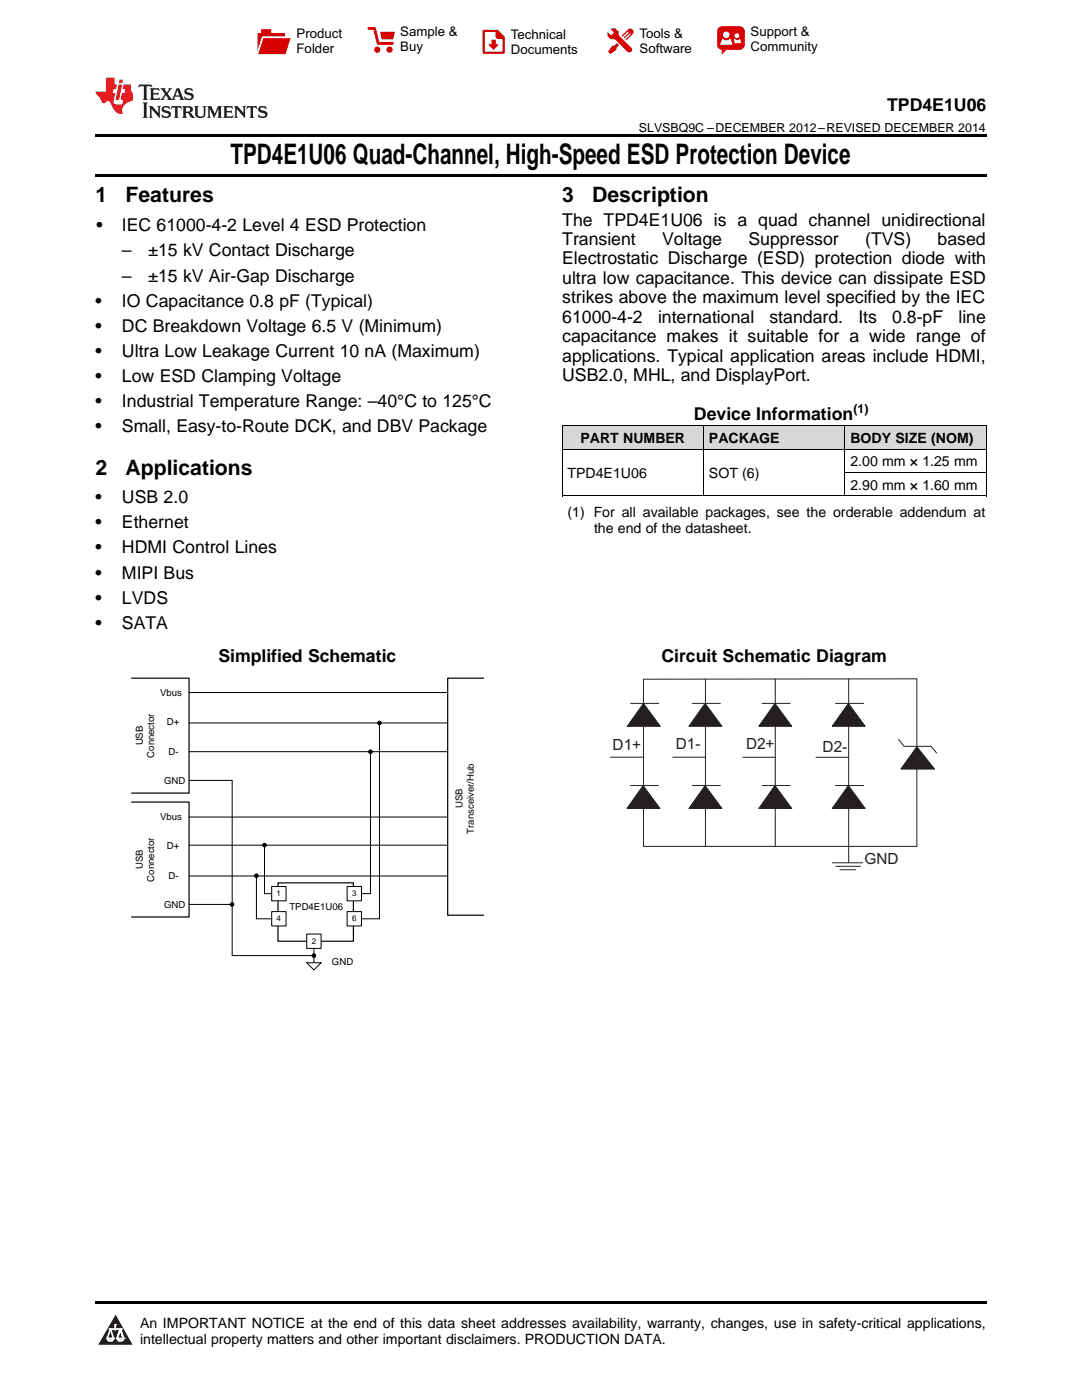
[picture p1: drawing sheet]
<svg xmlns="http://www.w3.org/2000/svg" width="216mm" height="279mm" viewBox="0 0 216 279" stroke-linecap="round" stroke-linejoin="round" font-family="sans-serif">
<g fill="#d8d8d8">
<path d="M112.2 85.1h28.2v4.6h-28.2z"/>
<path d="M140.4 85.1h28.2v4.6h-28.2z"/>
<path d="M168.6 85.1h28.2v4.6h-28.2z"/>
</g>
<path d="M23.1 262.4l3.4 6h-6.9z" fill="#231f20"/>
<path d="M21.4 267.1h1.2l-.3 .5h-.3a.55 .55 0 0 1-.6-.5z" fill-rule="evenodd" fill="#fff"/>
<path d="M21.4 267.1h1.2l-.3 .5h-.3a.55 .55 0 0 1-.6-.5z" fill="none" stroke="#231f20" stroke-width=".34"/>
<path d="M21.4 267.1l1.2 .1-.3 .4h-.5z" fill="none" stroke="#fff" stroke-width=".34"/>
<path d="M23 265.3h.1" fill="none" stroke="#fff" stroke-width=".34"/>
<path d="M23 264.4v.9z" fill="#fff"/>
<path d="M23 264.4v.9z" fill="none" stroke="#fff" stroke-width=".34"/>
<circle cx="23" cy="264.4" r=".17" fill="#fff"/>
<path d="M21.9 265.2h.1" fill="none" stroke="#fff" stroke-width=".34"/>
<path d="M21.9 265.2h2.3z" fill="#fff"/>
<path d="M21.9 265.2h2.3z" fill="none" stroke="#fff" stroke-width=".34"/>
<circle cx="24.2" cy="265.2" r=".17" fill="#fff"/>
<path d="M23.3 267.1h.1" fill="none" stroke="#fff" stroke-width=".34"/>
<path d="M24 265.2l-.7 1.9z" fill="#fff"/>
<path d="M24 265.2l-.7 1.9z" fill="none" stroke="#fff" stroke-width=".34"/>
<path d="M24 265.2l.7 1.9z" fill="#fff"/>
<path d="M24 265.2l.7 1.9z" fill="none" stroke="#fff" stroke-width=".34"/>
<path d="M24.6 267.1h.1" fill="none" stroke="#fff" stroke-width=".34"/>
<circle cx="21.4" cy="267.1" r=".17" fill="#fff"/>
<path d="M22.1 265.2l-.7 1.9z" fill="#fff"/>
<path d="M22.1 265.2l-.7 1.9z" fill="none" stroke="#fff" stroke-width=".34"/>
<path d="M22.1 265.2l.5 1.9z" fill="#fff"/>
<path d="M22.1 265.2l.5 1.9z" fill="none" stroke="#fff" stroke-width=".34"/>
<circle cx="22.6" cy="267.1" r=".17" fill="#fff"/>
<path d="M23.4 267.1h1.3a.65 .65 0 0 1-.7 .5 .65 .65 0 0 1-.6-.5z" fill-rule="evenodd" fill="#fff"/>
<path d="M23.4 267.1h1.3a.65 .65 0 0 1-.7 .5 .65 .65 0 0 1-.6-.5z" fill="none" stroke="#231f20" stroke-width=".34"/>
<path d="M23.4 267.1h1.3l-.4 .5h-.6z" fill="none" stroke="#fff" stroke-width=".34"/>
<path d="M23.3 267.1h.1" fill="none" stroke="#fff" stroke-width=".34"/>
<circle cx="24.7" cy="267.1" r=".17" fill="#fff"/>
<path d="M19 259.7h177.8v.5h-177.8z" fill="#000"/>
<path d="M55.5 176.2h15v11.6h-15z" fill="none" stroke="#000" stroke-width=".24"/>
<path d="M54.2 181.9h2.9v2.9h-2.9z" fill-rule="evenodd" fill="#fff"/>
<path d="M54.2 181.9h2.9v2.9h-2.9z" fill="none" stroke="#000" stroke-width=".2"/>
<path d="M69.3 181.9h2.8v2.9h-2.8z" fill-rule="evenodd" fill="#fff"/>
<path d="M69.3 181.9h2.8v2.9h-2.8z" fill="none" stroke="#000" stroke-width=".2"/>
<path d="M61.2 186.4h2.9v2.9h-2.9z" fill-rule="evenodd" fill="#fff"/>
<g fill="none" stroke="#000" stroke-width=".2">
<path d="M37.7 138.2h51.6M37.7 144.3h51.6M37.7 150h51.6M37.7 155.7h8.6v35h16.3M75.7 144.3v39.1h-3.6M37.7 163.1h51.6M37.7 168.7h51.6M37.7 174.8h51.6M51.2 174.8v8.6h3M37.7 180.5h8.6M61.2 186.4h2.9v2.9h-2.9zM61.2 192.1h2.9l-1.5 1.5z"/>
<path d="M62.6 189.3v2.8"/>
<circle cx="75.7" cy="144.3" r=".36"/>
<circle cx="51.2" cy="174.8" r=".36"/>
<circle cx="46.3" cy="180.5" r=".36"/>
<circle cx="62.6" cy="190.7" r=".36"/>
</g>
<path d="M26.3 135.3h11.4v23h-11.4M96.5 135.3h-7.2v47.3h7.2M26.3 160.1h11.4v22.9h-11.4" fill="none" stroke="#000" stroke-width=".24"/>
<g fill="#000">
<circle cx="75.7" cy="144.3" r=".36"/>
<circle cx="51.2" cy="174.8" r=".36"/>
<circle cx="46.3" cy="180.5" r=".36"/>
<circle cx="62.6" cy="190.7" r=".36"/>
</g>
<path d="M54.2 176.9h2.9v2.9h-2.9z" fill-rule="evenodd" fill="#fff"/>
<path d="M54.2 176.9h2.9v2.9h-2.9z" fill="none" stroke="#000" stroke-width=".2"/>
<path d="M69.3 176.9h2.8v2.9h-2.8z" fill-rule="evenodd" fill="#fff"/>
<g fill="none" stroke="#000" stroke-width=".2">
<path d="M73.9 150v28.3h-1.8M52.8 169v9.3h1.4M69.3 176.9h2.8v2.9h-2.8z"/>
<circle cx="73.9" cy="150" r=".36"/>
<circle cx="52.8" cy="168.7" r=".36"/>
</g>
<g fill="#000">
<circle cx="73.9" cy="150" r=".36"/>
<circle cx="52.8" cy="168.7" r=".36"/>
</g>
<g fill="none" stroke="#231f20" stroke-width=".2">
<path d="M128.4 135.5h54.5v33.4h-54.5zM140.8 135.5v33.4M154.7 135.5v33.4M169.3 135.5v36.7M121.8 151.1h6.7M125.8 140.4h5.6M134.3 151.1h6.5M148.2 151.1h6.5M162.8 151.1h6.5M179.3 147.6l1.1 1.3h5.4l1.1 1.4M166.1 172.2h6M166.8 172.9h4.9"/>
<path d="M167.6 173.6h3.1"/>
</g>
<path d="M128.4 140.4l3.4 4.5h-6.6z" fill="#231f20"/>
<path d="M128.4 140.4l3.4 4.5h-6.6z" fill="none" stroke="#231f20" stroke-width=".2"/>
<path d="M182.9 149l3.6 4.5h-6.7z" fill="#231f20"/>
<path d="M138.1 140.4h5.6M182.9 149l3.6 4.5h-6.7z" fill="none" stroke="#231f20" stroke-width=".2"/>
<path d="M140.7 140.4l3.4 4.5h-6.6z" fill="#231f20"/>
<path d="M140.7 140.4l3.4 4.5h-6.6zM152.1 140.4h5.6" fill="none" stroke="#231f20" stroke-width=".2"/>
<path d="M154.6 140.4l3.4 4.5h-6.6z" fill="#231f20"/>
<path d="M154.6 140.4l3.4 4.5h-6.6zM166.7 140.4h5.6" fill="none" stroke="#231f20" stroke-width=".2"/>
<path d="M169.3 140.4l3.3 4.5h-6.5z" fill="#231f20"/>
<path d="M166.7 156.8h5.6M169.3 140.4l3.3 4.5h-6.5z" fill="none" stroke="#231f20" stroke-width=".2"/>
<path d="M169.3 156.8l3.3 4.5h-6.5z" fill="#231f20"/>
<path d="M152.1 156.8h5.6M169.3 156.8l3.3 4.5h-6.5z" fill="none" stroke="#231f20" stroke-width=".2"/>
<path d="M154.6 156.8l3.4 4.5h-6.6z" fill="#231f20"/>
<path d="M138.1 156.8h5.6M154.6 156.8l3.4 4.5h-6.6z" fill="none" stroke="#231f20" stroke-width=".2"/>
<path d="M140.7 156.8l3.4 4.5h-6.6z" fill="#231f20"/>
<path d="M125.8 156.8h5.6M140.7 156.8l3.4 4.5h-6.6z" fill="none" stroke="#231f20" stroke-width=".2"/>
<path d="M128.3 156.8l3.4 4.5h-6.6z" fill="#231f20"/>
<path d="M128.3 156.8l3.4 4.5h-6.6z" fill="none" stroke="#231f20" stroke-width=".2"/>
<path d="M112.2 99h84.6M112.2 89.7h84.6M112.2 85h84.6M112.2 85.1v13.9M140.4 85.1v13.9M168.6 85.1v13.9M168.6 94.3h28.2M196.8 85.1v13.9" fill="none" stroke="#000" stroke-width=".2"/>
<path d="M19 34.8h177.8v.5h-177.8zM19 26.8h177.8v.6h-177.8z" fill="#000"/>
<path d="M27.7 16.9l-.1 .6 .6-.3h.5v.2v2.2l-.2 .4h1l-.2-.4v-2.2v-.2h.5l.6 .3-.2-.6zM29.9 17.6l.2 .4v1.6l-.2 .4h1.9l.1-.6a1.09 1.09 0 0 1-1.3 .1v-.6h.6l.4 .2v-.7l-.2 .2h-.8v-.6l.2-.1a1.01 1.01 0 0 1 1 .3l-.1-.6zM32 17.6l.9 1.2-1 1.2h.9l-.2-.3 .5-.7 .5 .7-.3 .3h1.7l-.2-.3 .1-.4h1l.1 .4-.2 .3h1l-.3-.4-.7-2h-.5l-1 2.2-.8-1.1 .9-1.1h-.9l.2 .2-.4 .7-.4-.7 .2-.2zM35.4 18l.4 1h-.8zM37 17.7a.66 .66 0 0 0-.2 .8 .66 .66 0 0 0 .6 .4l.7 .2 .1 .2a.8 .8 0 0 1-.7 .4 .8 .8 0 0 1-.7-.5l.1 .8 .2-.2a.94 .94 0 0 0 1.1 .1 .94 .94 0 0 0 .4-.9 1.48 1.48 0 0 0-1.3-.6v-.4a1.1 1.1 0 0 1 1.2 .2l-.2-.6-.2 .1-.5-.1zM28.5 20.4l.2 .4v2.3l-.2 .4h1l-.2-.4v-2.3l.2-.4zM29.7 21.2l.2 .4v1.5l-.2 .4h.8l-.3-.4 .1-1.3 1.6 1.8v-2l.2-.4h-.7l.2 .2v1.1l-1.2-1.3zM32.5 21.3a.66 .66 0 0 0-.2 .8 .66 .66 0 0 0 .6 .4l.6 .2 .2 .2a.8 .8 0 0 1-.8 .4 .8 .8 0 0 1-.7-.5l.2 .7 .2-.1a.94 .94 0 0 0 1 .1 .94 .94 0 0 0 .5-1 1.47 1.47 0 0 0-1.3-.6l-.1-.3a1.1 1.1 0 0 1 1.3 .2l-.2-.6-.2 .1-.5-.2zM34.3 21.2l-.2 .6a.64 .64 0 0 1 .8-.3v1.6l-.2 .4h1l-.3-.4 .1-1.6a.66 .66 0 0 1 .8 .3l-.2-.6zM36.3 21.2l.3 .4v1.5l-.3 .4h1l-.2-.2v-.7h.5l.1 .1a.8 .8 0 0 0 1.2 .7l-1-1a.62 .62 0 0 0 .6-.5 .62 .62 0 0 0-.6-.7zM37.1 21.5h.1a.48 .48 0 0 1 .6 0 .48 .48 0 0 1 .1 .6l-.2 .1-.6 .1zM38.7 21.2l.2 .2a2.29 2.29 0 0 0 .4 2 1.05 1.05 0 0 0 1.7-.7v-1.3l.2-.2h-.8l.2 .4v1.1a.61 .61 0 0 1-.6 .6 .61 .61 0 0 1-.6-.6v-1.1l.3-.4zM41.3 21.2l.3 .4v1.5l-.3 .4h.8l-.2-.4v-1.4l.8 1.9 .9-1.9v1.4l-.2 .4h.9l-.2-.4v-1.5l.2-.4h-.8l-.7 1.5-.6-1.5zM44.5 21.2l.2 .4v1.5l-.2 .4h1.9l.2-.6a1.1 1.1 0 0 1-1.4 .2v-.7h.6l.4 .2v-.6l-.2 .1-.8 .1v-.6l.2-.1a1.02 1.02 0 0 1 1.1 .2l-.2-.5zM46.7 21.2l.2 .4v1.5l-.2 .4h.8l-.3-.4 .1-1.3 1.6 1.8v-2l.2-.4h-.7l.2 .2v1.1l-1.2-1.3zM49.3 21.2l-.1 .6a.64 .64 0 0 1 .8-.3v1.6l-.3 .4h1l-.2-.4v-1.6a.66 .66 0 0 1 .8 .3l-.1-.6zM51.7 21.3a.66 .66 0 0 0-.2 .7 .66 .66 0 0 0 .7 .5l.6 .2 .1 .2a.8 .8 0 0 1-.7 .4 .8 .8 0 0 1-.7-.5l.1 .7 .2-.1a.94 .94 0 0 0 1.1 .1 .94 .94 0 0 0 .4-1 1.48 1.48 0 0 0-1.2-.6l-.1-.3a1.1 1.1 0 0 1 1.2 .2l-.2-.6-.1 .1-.6-.2z" fill="#231f20"/>
<path d="M21.1 15.5v2.8h-2v.4l.9 .9a.96 .96 0 0 0 1 1 .59 .59 0 0 1 .5-.4 .59 .59 0 0 1 .5 .3l.4 .8a1.61 1.61 0 0 0 2.1 1.3 1.63 1.63 0 0 1 1.1-2.2l.9-.3v-1.5a1.6 1.6 0 0 1-.4-1.7h-1.4l-.2 .9h.5l-.2 .8h-.5l-.2 1v.3h.5l-.2 .9h-.7a.74 .74 0 0 1-1-.6l.3-1.6h-.5l.2-.8h.5l.1-.9h-.4v-1.4zM23.7 16.9l-.7 3h.8l.6-3zM23.8 15.9l-.1 .7h.7l.2-.7z" fill="#ee1d23"/>
<g fill="#d60000">
<path d="M52.1 5.8h2v.8h2.8v4.2h-5.5v-4.2h.7z" fill-rule="evenodd"/>
<path d="M52.4 7.5h5.6l-1 3.3h-5.6z" fill-rule="evenodd"/>
</g>
<path d="M52.4 7.4h5.7l-.1 .1h-5.5l-1.1 3.3z" fill-rule="evenodd" fill="#fff"/>
<path d="M52.4 7.4h5.7l-.1 .1h-5.5l-1.1 3.3z" fill="none" stroke="#fff" stroke-width=".2"/>
<path d="M73.6 5.7h1.1l.7 2.9h2.9" fill="none" stroke="#d60000" stroke-width=".55"/>
<g fill="#d60000">
<path d="M75.8 6.3h3l-.4 1.6h-2.2z" fill-rule="evenodd"/>
<circle cx="75.3" cy="9.9" r=".62"/>
<circle cx="77.7" cy="9.9" r=".62"/>
</g>
<path d="M96.5 6.2h2.7l1.3 1.2v3.1h-4z" fill="none" stroke="#d60000" stroke-width=".44"/>
<g fill="#d60000">
<path d="M98.1 7.9h.8v1h.5l-.9 1.1-1-1v-.1h.6z" fill-rule="evenodd"/>
<path d="M98.9 6.2h.3l1.3 1.2v.4h-1.3l-.3-.4z" fill-rule="evenodd"/>
<path d="M121.9 5.7h.8l.7 .6 .1 .7 2.5 2.5-.8 .8-2.3-2.3-1.1-.2-.6-.6v-.8l.7 .6 .5-.4v-.2l-.5-.5z" fill-rule="evenodd"/>
<path d="M122.2 9.1h.4l.5-.5 .4 .4-.5 .5v.4l-1.2 .9-.5-.5z" fill-rule="evenodd"/>
<path d="M125.3 5.9a.67 .67 0 0 1 .9 0 .67 .67 0 0 1 0 .9z" fill-rule="evenodd"/>
<path d="M125.3 5.9l.9 .9-1.2 1.2h-.2v-.2l1-.9v-.2h-.2l-.9 1h-.2v-.2l.9-1 .1-.2h-.3l-.9 1h-.2v-.2z" fill-rule="evenodd"/>
<circle cx="125.6" cy="9.9" r=".54"/>
</g>
<path d="M123.3 6.3v.7" fill="none" stroke="#d60000" stroke-width=".2"/>
<g fill="#d60000">
<path d="M143.4 5.5l.6-.2h3.6a.95 .95 0 0 1 1 .9v2.8a.95 .95 0 0 1-1 .9h-3.6a.95 .95 0 0 1-.9-.9v-2.8z" fill-rule="evenodd"/>
<path d="M144 9.9h.9l-.7 .9h-.2z" fill-rule="evenodd"/>
</g>
<g fill="#fff">
<path d="M146.6 8.6h1.3z"/>
<path d="M144.1 7.8h.3l.1 .2h.8l.2-.2h.3l.4 1.1h-2.5z" fill-rule="evenodd"/>
<path d="M146.4 7.8h.3l.1 .2h.5l.2-.2h.2l.2 .8h-1.3z" fill-rule="evenodd"/>
<circle cx="144.9" cy="6.9" r=".65"/>
<circle cx="147" cy="7.1" r=".48"/>
</g>
<text font-size="5.6" x="46" y="32.8">TPD4E1U06 Quad-Channel, High-Speed ESD Protection Device</text>
<g font-size="4.2">
<text x="19" y="40.4">1</text>
<text x="25" y="40.4">Features</text>
<text x="112.2" y="40.4">3</text>
<text x="118.2" y="40.4">Description</text>
<text x="19" y="94.7">2</text>
<text x="25" y="94.7">Applications</text>
</g>
<g font-size="3.5">
<text x="177" y="22.2">TPD4E1U06</text>
<text x="19.2" y="46.1">•</text>
<text x="24.3" y="46.1">IEC 61000-4-2 Level 4 ESD Protection</text>
<text x="112.2" y="45">The TPD4E1U06 is a quad channel unidirectional</text>
<text x="24.3" y="51.2">–</text>
<text x="29.6" y="51.2">±15 kV Contact Discharge</text>
<text x="112.2" y="48.9">Transient</text>
<text x="112.2" y="52.8">Electrostatic Discharge (ESD) protection diode with</text>
<text x="132.1" y="48.9">Voltage</text>
<text x="149.3" y="48.9">Suppressor</text>
<text x="172.6" y="48.9">(TVS)</text>
<text x="187.1" y="48.9">based</text>
<text x="24.3" y="56.2">–</text>
<text x="29.6" y="56.2">±15 kV Air-Gap Discharge</text>
<text x="112.2" y="56.7">ultra low capacitance. This device can dissipate ESD</text>
<text x="19" y="61.2">•</text>
<text x="24.3" y="61.2">IO Capacitance 0.8 pF (Typical)</text>
<text x="112.2" y="60.5">strikes above the maximum level specified by the IEC</text>
<text x="112.2" y="64.4">61000-4-2</text>
<text x="131.3" y="64.4">international</text>
<text x="153.5" y="64.4">standard.</text>
<text x="171.3" y="64.4">Its</text>
<text x="178" y="64.4">0.8-pF</text>
<text x="191.2" y="64.4">line</text>
<text x="19" y="66.3">•</text>
<text x="19" y="71.3">•</text>
<text x="24.3" y="66.3">DC Breakdown Voltage 6.5 V (Minimum)</text>
<text x="24.3" y="71.3">Ultra Low Leakage Current 10 nA (Maximum)</text>
<text x="112.2" y="68.3">capacitance makes it suitable for a wide range of</text>
<text x="19" y="76.3">•</text>
<text x="24.3" y="76.3">Low ESD Clamping Voltage</text>
<text x="112.2" y="72.2">applications. Typical application areas include HDMI,</text>
<text x="112.2" y="76.1">USB2.0, MHL, and DisplayPort.</text>
<text x="19" y="81.3">•</text>
<text x="24.3" y="81.3">Industrial Temperature Range: –40°C to 125°C</text>
<text x="138.5" y="83.8">Device Information</text>
<text x="19" y="86.3">•</text>
<text x="24.3" y="86.3">Small, Easy-to-Route DCK, and DBV Package</text>
<text x="19" y="100.4">•</text>
<text x="24.3" y="100.4">USB 2.0</text>
<text x="19" y="105.4">•</text>
<text x="24.3" y="105.4">Ethernet</text>
<text x="19" y="110.5">•</text>
<text x="24.3" y="110.5">HDMI Control Lines</text>
<text x="19" y="115.5">•</text>
<text x="24.3" y="115.5">MIPI Bus</text>
<text x="19" y="120.5">•</text>
<text x="19" y="125.5">•</text>
<text x="24.3" y="120.5">LVDS</text>
<text x="24.3" y="125.5">SATA</text>
<text x="43.6" y="132.2">Simplified Schematic</text>
<text x="132" y="132.2">Circuit Schematic Diagram</text>
</g>
<g font-size="3.1" fill="#231f20">
<text x="122.2" y="149.6">D1+</text>
<text x="134.8" y="149.5">D1-</text>
<text x="148.9" y="149.5">D2+</text>
<text x="164.1" y="150">D2-</text>
<text x="172.5" y="172.5">GND</text>
</g>
<g font-size="2.8">
<text x="115.8" y="88.4">PART NUMBER</text>
<text x="141.5" y="88.4">PACKAGE</text>
<text x="169.7" y="88.4">BODY SIZE (NOM)</text>
<text x="113.2" y="95.4">TPD4E1U06</text>
<text x="141.5" y="95.4">SOT (6)</text>
<text x="169.7" y="93.1">2.00 mm × 1.25 mm</text>
<text x="169.7" y="97.8">2.90 mm × 1.60 mm</text>
<text x="113.2" y="103.3">(1) For all available packages, see the orderable addendum at</text>
<text x="118.5" y="106.4">the end of the datasheet.</text>
<text x="27.9" y="265">An IMPORTANT NOTICE at the end of this data sheet addresses availability, warranty, changes, use in safety-critical applications,</text>
<text x="27.9" y="268.2">intellectual property matters and other important disclaimers. PRODUCTION DATA.</text>
</g>
<g font-size="2.6">
<text x="59.2" y="7.6">Product</text>
<text x="59.2" y="10.6">Folder</text>
<text x="79.9" y="7.3">Sample &amp;</text>
<text x="79.9" y="10.2">Buy</text>
<text x="101.9" y="7.8">Technical</text>
<text x="101.9" y="10.8">Documents</text>
<text x="127.6" y="7.6">Tools &amp;</text>
<text x="127.6" y="10.6">Software</text>
<text x="149.8" y="7.2">Support &amp;</text>
<text x="149.8" y="10.2">Community</text>
</g>
<g font-size="2.5">
<text x="127.5" y="26.3">SLVSBQ9C –DECEMBER 2012–REVISED DECEMBER 2014</text>
<text x="170.3" y="82.4">(1)</text>
</g>
<g font-size="1.9">
<text x="32" y="138.9">Vbus</text>
<text x="28.5" y="148.8" transform="rotate(-90 28.5 148.8)">USB</text>
<text x="33.3" y="144.7">D+</text>
<text x="30.8" y="151.2" transform="rotate(-90 30.8 151.2)">Connector</text>
<text x="33.6" y="150.7">D-</text>
<text x="32.7" y="156.5">GND</text>
<text x="92.3" y="161.3" transform="rotate(-90 92.3 161.3)">USB</text>
<text x="32" y="163.7">Vbus</text>
<text x="94.6" y="166.4" transform="rotate(-90 94.6 166.4)">Transceiver/Hub</text>
<text x="28.5" y="173.5" transform="rotate(-90 28.5 173.5)">USB</text>
<text x="33.3" y="169.4">D+</text>
<text x="30.8" y="175.9" transform="rotate(-90 30.8 175.9)">Connector</text>
<text x="33.6" y="175.5">D-</text>
<text x="32.7" y="181.2">GND</text>
<text x="57.8" y="181.6">TPD4E1U06</text>
<text x="66.2" y="192.6">GND</text>
</g>
<g font-size="1.6">
<text x="55.2" y="178.8">1</text>
<text x="70.3" y="178.8">3</text>
<text x="55.2" y="183.8">4</text>
<text x="70.3" y="183.8">6</text>
<text x="62.2" y="188.3">2</text>
</g>
</svg>
